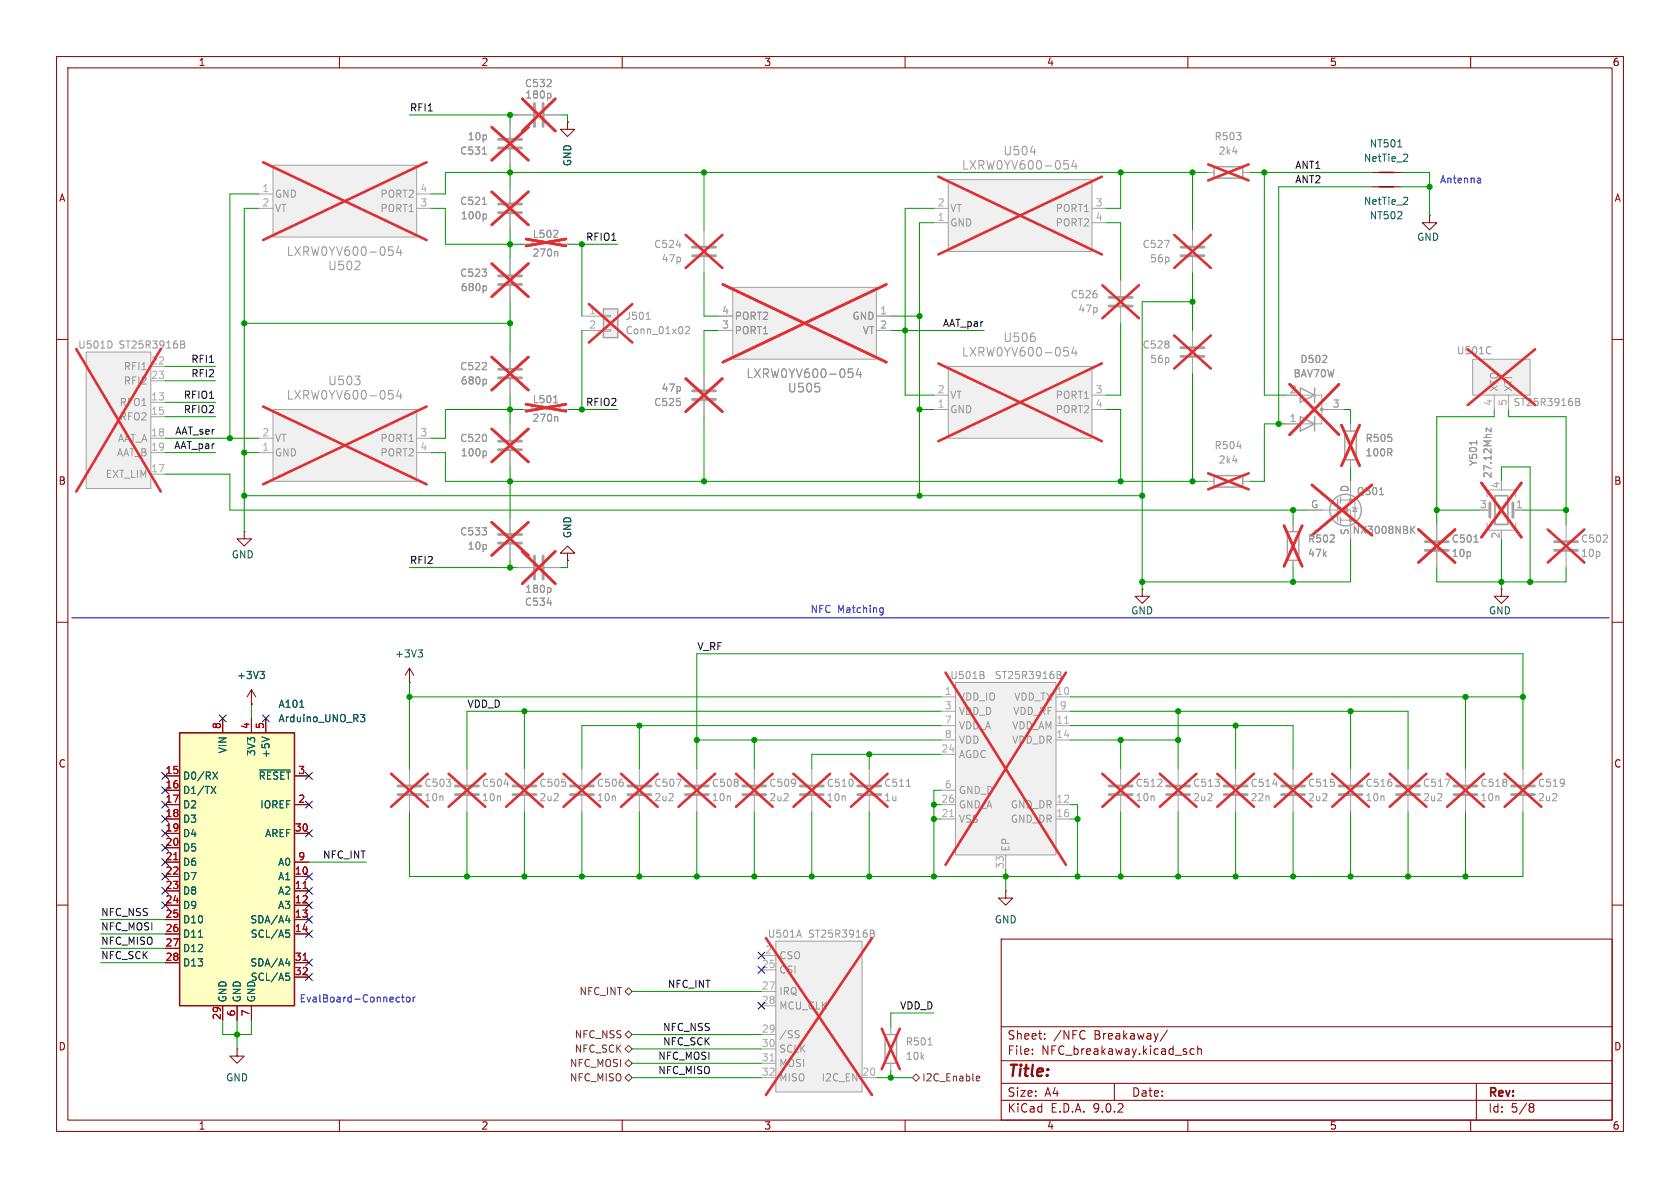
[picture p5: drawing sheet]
<svg xmlns="http://www.w3.org/2000/svg" width="297mm" height="210mm" viewBox="0 0 297 210" stroke-linecap="round" stroke-linejoin="round" font-family="sans-serif">
<g fill="none" stroke="#840000" stroke-width=".18">
<path d="M10 10h277v190h-277zM12 12h273v186h-273zM60 10v2M110 10v2M160 10v2M210 10v2M260 10v2M10 60h2M285 60h2M10 110h2M285 110h2M10 160h2"/>
<path d="M177 166h108v32h-108zM285 160h2M60 198v2M110 198v2M160 198v2M177 194.5h108M177 191.5h108M177 187.5h108M177 181.5h108M182.5 186.3v.1M182.5 185.5v.1M184.7 183.6v.1"/>
<path d="M184.7 182.8v.1M191.7 182.3h.1M191.8 183.6h-.1M197 191.5v3M206.4 182.1l-1.3 2M210 198v2M211.1 185.5l-.4-.1-.3 .3v.4l.1 .2h.6M211.7 185.5l.3-.1 .3 .1 .1 .9M211.7 184.9v1.5M260 198v2M261 191.5v6.5M270.6 195.1l.4 .1 .2 .2-.3 .3"/>
<path d="M270.6 195.7h.3M270.9 195.7l.2 .2 .1 .4-.2 .2-.4 .1"/>
</g>
<path d="M31.7 129.5h20.4v48.3h-20.4z" fill="#ffffc2"/>
<path d="M31.7 129.5h20.4v48.3h-20.4z" fill="none" stroke="#840000" stroke-width=".25"/>
<g fill="none" stroke="#840000" stroke-width=".18">
<path d="M29.2 137.2h2.5M29.2 139.7h2.5M39.4 127v2.5M44.4 127v2.5M47 127v2.5M52.1 137.2h2.5M29.2 142.2h2.5M29.2 144.8h2.5M29.2 147.3h2.5M29.2 149.9h2.5M29.2 152.4h2.5M29.2 154.9h2.5"/>
<path d="M29.2 157.5h2.5M52.1 142.2h2.5M52.1 147.3h2.5M52.1 152.4h2.5M52.1 154.9h2.5M52.1 157.5h2.5M29.2 160h2.5M29.2 162.6h2.5M29.2 165.1h2.5M29.2 167.6h2.5M29.2 170.2h2.5M39.4 177.8v2.5"/>
<path d="M41.9 177.8v2.5M44.4 177.8v2.5M52.1 160h2.5M52.1 162.6h2.5M52.1 165.1h2.5M52.1 170.2h2.5M52.1 172.7h2.5"/>
</g>
<g fill="none" stroke="#006464" stroke-width=".18">
<path d="M37.3 139l.9 1.3M37.6 136.5l.9 1.2M38.2 139l-.9 1.3M38.5 136.5l-.9 1.2M45.8 136.1h5.5M46.3 130.3l1.3 .4M53 125h.7M63.7 126.3h.8l-.4 .5 .3 .1 .1 .4-.3 .3h-.3M35.1 165.7h.7M50.5 162.7h.8M50.5 170.3h.8M50.6 164.4h.6"/>
<path d="M50.6 172h.6M50.7 164.9h.3l.2 .2v.5l-.5 .1M50.7 172.5h.3l.2 .3-.1 .4-.4 .1M51.1 162.3v.8M51.1 169.9v.9"/>
</g>
<path d="M30.7 152h.7M53.6 157.1h.7M53.6 169.8h.7" fill="none" stroke="#a90000" stroke-width=".18"/>
<path d="M48.3 72.4h25.4v12.7h-25.4z" fill="#f0f0f0"/>
<path d="M45.7 77.5h2.6M48.3 72.4h25.4v12.7h-25.4zM73.7 77.5h2.5M90.2 74.9v2.8M90.2 79.8v2.8M45.7 80h2.6M73.7 80h2.5M72.4 135.9v2.8M82.5 135.9v2.8M72.4 140.7v2.8M82.5 140.7v2.8" fill="none" stroke="#a1a1a1" stroke-width=".18"/>
<path d="M68.7 69h.8M68.9 69.6h.3l.3 .3-.1 .6h-.5M70.5 69l-.4 1h.9M70.8 69.5v1M85.8 79.7l.2 .3v.3l-.2 .3M89.1 138.6h.8" fill="none" stroke="#989898" stroke-width=".18"/>
<path d="M46.5 71.9l28.9 13.7M75.4 71.9l-28.9 13.7M86.9 75.8l6.5 5.9M93.4 75.8l-6.5 5.9M69.2 136.8l6.4 5.8M75.6 136.8l-6.4 5.8M79.3 136.8l6.5 5.8M85.8 136.8l-6.5 5.8" fill="none" stroke="#e12e31" stroke-width=".46"/>
<path d="M88.1 78h4.1M88.1 79.5h4.1M70.4 138.9h4M80.5 138.9h4.1M70.4 140.5h4M80.5 140.5h4.1" fill="none" stroke="#a1a1a1" stroke-width=".51"/>
<path d="M43.2 94v1.3h1.2l-1.2 1.2-1.3-1.2h1.3M43.2 94h.1M265.4 104.1v1.3h1.3l-1.3 1.3-1.2-1.3h1.2M265.4 104.1h.1M41.9 185.4v1.3h1.3l-1.3 1.3-1.3-1.3h1.3M41.9 185.4h.1" fill="none" stroke="#840000" stroke-width=".18"/>
<path d="M48.3 29.2h25.4v12.7h-25.4z" fill="#f0f0f0"/>
<g fill="none" stroke="#a1a1a1" stroke-width=".18">
<path d="M45.7 34.3h2.6M45.7 36.8h2.6M48.3 29.2h25.4v12.7h-25.4zM73.7 34.3h2.5M73.7 36.8h2.5M213.4 30.5h1.2M219.7 30.5h1.3M210.8 40.6v2.8M210.8 45.5v2.8M227.3 69.9h6.4v5h-6.4M233.7 72.4h3.8M228.6 92.7v1.3"/>
<path d="M228.6 99.1v1.2"/>
</g>
<path d="M62.7 47.7h.9M63.6 46.3v.5M68.7 43.6h.8M68.9 44.2h.3l.3 .3-.1 .6h-.5M70.5 43.6l-.4 1h.9M70.8 44.1v1M205.9 42.5h.8l-.5 1.3" fill="none" stroke="#989898" stroke-width=".18"/>
<path d="M46.5 28.7l28.9 13.7M75.4 28.7l-28.9 13.7M213.6 29.1l7.2 2.8M220.8 29.1l-7.2 2.8M207.6 41.5l6.5 5.9M214.1 41.5l-6.5 5.9M228 67.9l8.7 9M236.7 67.9l-8.7 9M227 92.9l3.2 7.2M230.2 92.9l-3.2 7.2" fill="none" stroke="#e12e31" stroke-width=".46"/>
<path d="M208.8 43.7h4.1M208.8 45.2h4.1" fill="none" stroke="#a1a1a1" stroke-width=".51"/>
<path d="M242.6 30.5h5M242.6 33h5M252.7 38.1v1.3h1.3l-1.3 1.2-1.2-1.2h1.2M252.7 38.1h.1M72.4 118.1l-.8 1.3M72.4 118.1l.8 1.3M72.4 118.1v2.6M44.4 124.5h.1M44.4 121.9l-.7 1.3M44.4 121.9l.8 1.3M44.4 121.9v2.6M72.4 120.7h.1" fill="none" stroke="#840000" stroke-width=".18"/>
<path d="M247.1 26h.7M248.6 27.2l.3 .3-.1 .3-.7 .7h.8M248.6 34.9l.3 .2-.1 .3-.7 .7h.8M46 118.7h.7l-.4 .5M46.5 119.2l.2 .2v.3l-.2 .3M73.9 114.9h.8l-.4 .5M74.4 115.4l.3 .2v.3l-.3 .2" fill="none" stroke="#006464" stroke-width=".18"/>
<path d="M214.6 29.5h5.1v2h-5.1zM229.9 73.7l2.5 1.2-2.5 1.3zM229.9 68.6l2.5 1.3-2.5 1.2zM232.4 68.6v2.5M232.4 73.7v2.5M227.6 94h2v5.1h-2z" fill="none" stroke="#a1a1a1" stroke-width=".25"/>
<path d="M243.8 30.5h2.6M243.8 33h2.6" fill="none" stroke="#840000" stroke-width=".25"/>
<circle cx="233.7" cy="72.4" r=".25" fill="#a1a1a1" stroke="#a1a1a1" stroke-width=".18"/>
<path d="M167.6 31.8h25.4v12.7h-25.4z" fill="#f0f0f0"/>
<g fill="none" stroke="#a1a1a1" stroke-width=".18">
<path d="M165.1 39.4h2.5M165.1 36.8h2.5M167.6 31.8h25.4v12.7h-25.4zM193 39.4h2.6M193 36.8h2.6M210.8 58.4v2.8M92.7 72.4h1.3a.64 .64 0 0 1 .6-.6 .64 .64 0 0 1 .6 .6 .64 .64 0 0 1 .7-.6 .64 .64 0 0 1 .6 .6 .64 .64 0 0 1 .7-.6 .64 .64 0 0 1 .6 .6 .64 .64 0 0 1 .6-.6 .64 .64 0 0 1 .7 .6h1.2M124.5 66v2.8M124.5 70.9v2.8M210.8 63.2v2.8M231.1 90.2h5.4M237 88.4h2.5v3.5h-2.5"/>
<path d="M237 90.2h1.8v5.1M238.8 85.1v3.3M239 89.7l.1 .1h.8l.1 .1M239.5 89.8l.4 .6h-.8zM218.4 135.9v2.8M228.6 135.9v2.8M218.4 140.7v2.8M228.6 140.7v2.8M157.5 181.6v1.3M157.5 188v1.2"/>
</g>
<path d="M182.2 26.9h.9M188.1 28.4h.7M188.3 29h.3l.3 .3-.1 .5-.5 .1M189.8 28.3l-.3 1.1h.9M190.2 28.9v1M97.9 71.2h.7M98.4 73.6l.2 .2v.7M243.9 87.4h.7M249.6 93.6l.5 .7M250.1 93l-.7 .8M225 138.6h.8M164.1 184.7h.7" fill="none" stroke="#989898" stroke-width=".18"/>
<g fill="none" stroke="#e12e31" stroke-width=".46">
<path d="M165.9 31.2l28.9 13.8M194.8 31.2l-28.9 13.8M207.6 59.3l6.5 5.9M214.1 59.3l-6.5 5.9M93 71.5l7.1 1.2M100.1 71.5l-7.1 1.2M121.2 66.9l6.5 5.9M127.7 66.9l-6.5 5.9M231.9 85.7l10.6 8.9M242.5 85.7l-10.6 8.9M215.2 136.8l6.5 5.8M221.7 136.8l-6.5 5.8"/>
<path d="M225.4 136.8l6.4 5.8M231.8 136.8l-6.4 5.8M155.9 181.8l3.2 7.2M159.1 181.8l-3.2 7.2"/>
</g>
<g fill="none" stroke="#a1a1a1" stroke-width=".25">
<path d="M236.5 88.3v3.8M237 87.9v1M237 89.7v1M237 91.4v1.1M156.5 182.9h2v5.1h-2z"/>
<circle cx="237.9" cy="90.2" r="2.79"/>
</g>
<g fill="#a1a1a1" stroke="#a1a1a1" stroke-width=".18">
<path d="M237.2 90.2l1.1-.4v.8z"/>
<circle cx="238.8" cy="88.4" r=".25"/>
<circle cx="238.8" cy="91.9" r=".25"/>
</g>
<path d="M122.4 70.6h4.1M122.4 69.1h4.1M208.8 61.5h4.1M208.8 63h4.1M216.4 138.9h4.1M226.6 138.9h4M216.4 140.5h4.1M226.6 140.5h4" fill="none" stroke="#a1a1a1" stroke-width=".51"/>
<path d="M177.8 157.5v1.3h1.3l-1.3 1.2-1.3-1.2h1.3M177.8 157.5h.1" fill="none" stroke="#840000" stroke-width=".18"/>
<path d="M137.2 166.4h15.2v26.6h-15.2z" fill="#f0f0f0"/>
<path d="M134.6 168.9h2.6M134.6 171.5h2.6M134.6 175.3h2.6M134.6 177.8h2.6M137.2 166.4h15.2v26.6h-15.2zM134.6 182.9h2.6M134.6 185.4h2.6M134.6 188h2.6M134.6 190.5h2.6M152.4 190.5h2.5" fill="none" stroke="#a1a1a1" stroke-width=".18"/>
<path d="M141.3 164.4l.4 1.3M153.9 164.4l.6 .1v.3l-.2 .2M153.9 165h.4M154.3 165l.3 .3-.1 .3-.6 .1M140.8 182.2l.5 .1M141 182.9l.3 .2-.3 .4" fill="none" stroke="#989898" stroke-width=".18"/>
<path d="M136.1 187.5h.8" fill="none" stroke="#aaa" stroke-width=".18"/>
<path d="M135.4 165.8l18.8 27.8M154.2 165.8l-18.8 27.8" fill="none" stroke="#e12e31" stroke-width=".46"/>
<path d="M106.7 54.6h2.5v5.1h-2.5z" fill="#f0f0f0"/>
<path d="M106.7 54.6h2.5v5.1h-2.5z" fill="none" stroke="#a1a1a1" stroke-width=".25"/>
<g fill="none" stroke="#a1a1a1" stroke-width=".18">
<path d="M90.2 45.7v2.8M90.2 50.5v2.8M92.7 43.2h1.3a.64 .64 0 0 1 .6-.7 .64 .64 0 0 1 .6 .7 .64 .64 0 0 1 .7-.7 .64 .64 0 0 1 .6 .7 .64 .64 0 0 1 .7-.7 .64 .64 0 0 1 .6 .7 .64 .64 0 0 1 .6-.7 .64 .64 0 0 1 .7 .7h1.2M102.9 55.9h3.8M102.9 58.4h3.8M106.7 55.8h1.2v.2h-1.2zM106.7 58.3h1.2v.2h-1.2zM124.5 40.6v2.8M124.5 45.5v2.8M90.2 62.2v2.8M90.2 67.1v2.8M90.2 91.4v2.8"/>
<path d="M90.2 96.3v2.8M123.2 135.9v2.8M123.2 140.7v2.8"/>
</g>
<path d="M85.8 50.5l.2 .3v.3l-.2 .3M97.8 42h.8M98.4 44.4l.2 .2v.7M98.5 40.8v.5M114.2 56.5h.8M119.6 43.3h.8M121.2 57.9l.5-.2 .2 .4-.8 .9h.8M85.8 67l.2 .3v.3l-.2 .3" fill="none" stroke="#989898" stroke-width=".18"/>
<g fill="none" stroke="#e12e31" stroke-width=".46">
<path d="M86.9 46.6l6.5 5.9M93 42.3l7.1 1.2M93.4 46.6l-6.5 5.9M100.1 42.3l-7.1 1.2M104.1 53.8l7.7 6.7M111.8 53.8l-7.7 6.7M121.2 41.5l6.5 5.9M127.7 41.5l-6.5 5.9M86.9 63.1l6.5 5.9M93.4 63.1l-6.5 5.9M86.9 92.3l6.5 5.9M93.4 92.3l-6.5 5.9"/>
<path d="M120 136.8l6.4 5.8M126.4 136.8l-6.4 5.8"/>
</g>
<path d="M88.1 48.8h4.1M88.1 50.3h4.1M122.4 43.7h4.1M122.4 45.2h4.1M88.1 65.3h4.1M88.1 66.8h4.1M88.1 94.5h4.1M88.1 96h4.1M121.2 138.9h4M121.2 140.5h4" fill="none" stroke="#a1a1a1" stroke-width=".51"/>
<path d="M129.5 50.8h25.4v12.7h-25.4z" fill="#f0f0f0"/>
<g fill="none" stroke="#a1a1a1" stroke-width=".18">
<path d="M127 55.9h2.5M127 58.4h2.5M129.5 50.8h25.4v12.7h-25.4zM154.9 55.9h2.6M154.9 58.4h2.6M198.1 49.5v2.8M198.1 54.4v2.8M238.8 135.9v2.8M248.9 135.9v2.8M259.1 135.9v2.8M269.2 135.9v2.8M238.8 140.7v2.8"/>
<path d="M248.9 140.7v2.8M259.1 140.7v2.8M269.2 140.7v2.8"/>
</g>
<path d="M144.9 68.5v.6M150 65.2h.7M150.2 65.8h.3l.3 .3-.1 .6h-.5M151.7 65.1l-.3 1.1h.9M152.1 65.7v1M255.4 137.7h.9l-.6 1.3" fill="none" stroke="#989898" stroke-width=".18"/>
<path d="M127.8 50.3l28.9 13.7M156.7 50.3l-28.9 13.7M194.9 50.4l6.5 5.9M201.4 50.4l-6.5 5.9M235.5 136.8l6.5 5.8M242 136.8l-6.5 5.8M245.7 136.8l6.5 5.8M252.2 136.8l-6.5 5.8M255.8 136.8l6.5 5.8M262.3 136.8l-6.5 5.8M266 136.8l6.5 5.8M272.5 136.8l-6.5 5.8" fill="none" stroke="#e12e31" stroke-width=".46"/>
<path d="M196.1 52.6h4.1M196.1 54.1h4.1M236.7 138.9h4.1M246.9 138.9h4.1M257 138.9h4.1M267.2 138.9h4.1M236.7 140.5h4.1M246.9 140.5h4.1M257 140.5h4.1M267.2 140.5h4.1" fill="none" stroke="#a1a1a1" stroke-width=".51"/>
<path d="M167.6 64.8h25.4v12.7h-25.4z" fill="#f0f0f0"/>
<g fill="none" stroke="#a1a1a1" stroke-width=".18">
<path d="M90.2 33v2.8M90.2 37.8v2.8M91.4 20.3h2.8M96.3 20.3h2.8M165.1 72.4h2.5M165.1 69.9h2.5M167.6 64.8h25.4v12.7h-25.4zM193 72.4h2.6M193 69.9h2.6M213.4 85.1h1.2M219.7 85.1h1.3M262.9 92.5v1.2h5.1v-1.2"/>
<path d="M262.9 87.9v-1.3h5.1v1.3M262.9 90.2h.5M265.4 93.7v.3M268 90.2h1.2M91.4 100.3h2.8M96.3 100.3h2.8M92.7 135.9v2.8M102.9 135.9v2.8M113 135.9v2.8M133.3 135.9v2.8M143.5 135.9v2.8M153.7 135.9v2.8"/>
<path d="M198.1 135.9v2.8M92.7 140.7v2.8M102.9 140.7v2.8M113 140.7v2.8M133.3 140.7v2.8M143.5 140.7v2.8M153.7 140.7v2.8M198.1 140.7v2.8"/>
</g>
<g fill="none" stroke="#989898" stroke-width=".18">
<path d="M97.2 16.5l.2 .2v.4l-.2 .2M85.3 36.1h.7M85.8 37.8l.2 .3v.3l-.2 .3M183 59.6v.6M188.1 61.4h.7M188.3 62h.3l.3 .3-.1 .6h-.5M189.8 61.3l-.3 1.1h.9M190.2 61.9v1M218.7 78.9h.7M261.1 77.9v.7M263.6 75.7v.6l-.9-.6v.6M96.7 106.6h.8"/>
<path d="M97.2 103.9l.2 .2v.4l-.2 .2M119.6 137.7h.8l-.5 1.3M160.3 139h.7"/>
</g>
<g fill="none" stroke="#e12e31" stroke-width=".46">
<path d="M92.3 17.5l5.9 5.7M98.2 17.5l-5.9 5.7M86.9 33.9l6.5 5.9M93.4 33.9l-6.5 5.9M165.9 64.2l28.9 13.8M194.8 64.2l-28.9 13.8M92.3 97.5l5.9 5.7M98.2 97.5l-5.9 5.7M213.6 83.7l7.2 2.8M220.8 83.7l-7.2 2.8M261.9 85.4l7.1 9.6M269 85.4l-7.1 9.6"/>
<path d="M89.5 136.8l6.4 5.8M95.9 136.8l-6.4 5.8M99.6 136.8l6.5 5.8M106.1 136.8l-6.5 5.8M109.8 136.8l6.5 5.8M116.3 136.8l-6.5 5.8M130.1 136.8l6.5 5.8M136.6 136.8l-6.5 5.8M140.3 136.8l6.4 5.8M146.7 136.8l-6.4 5.8M150.4 136.8l6.5 5.8M156.9 136.8l-6.5 5.8"/>
<path d="M194.9 136.8l6.5 5.8M201.4 136.8l-6.5 5.8"/>
</g>
<path d="M214.6 84.1h5.1v2h-5.1z" fill="none" stroke="#a1a1a1" stroke-width=".25"/>
<g fill="none" stroke="#a1a1a1" stroke-width=".51">
<path d="M94.5 18.3v4.1M96 18.3v4.1M88.1 36.1h4.1M88.1 37.6h4.1M94.5 98.3v4.1M96 98.3v4.1M263.4 88.9v2.5M267.5 88.9v2.5M90.7 138.9h4M100.8 138.9h4.1M111 138.9h4.1M131.3 138.9h4.1"/>
<path d="M141.5 138.9h4M151.6 138.9h4.1M196.1 138.9h4.1M90.7 140.5h4M100.8 140.5h4.1M111 140.5h4.1M131.3 140.5h4.1M141.5 140.5h4M151.6 140.5h4.1M196.1 140.5h4.1"/>
</g>
<path d="M264.3 87.6h2.3v5.1h-2.3z" fill="none" stroke="#a1a1a1" stroke-width=".3"/>
<path d="M100.3 97.8h-1.2l1.2-1.3 1.3 1.3h-1.3v1.3M100.3 99.1h.1" fill="none" stroke="#840000" stroke-width=".18"/>
<path d="M260.3 63.5h10.2v6.4h-10.2z" fill="#f0f0f0"/>
<path d="M90.2 21.6v2.8M90.2 26.4v2.8M260.3 63.5h10.2v6.4h-10.2zM264.2 69.9v2.5M266.7 69.9v2.5M276.9 92.7v2.8M276.9 97.5v2.8" fill="none" stroke="#a1a1a1" stroke-width=".18"/>
<path d="M85.3 27.2h.7M263.5 61.3l.1 .1M263.6 62.4l-.1 .1M278.6 70.4l.6 .2v.2l-.2 .2M278.6 71h.4M279 71l.3 .3-.1 .3-.6 .1" fill="none" stroke="#989898" stroke-width=".18"/>
<path d="M86.9 22.5l6.5 5.8M93.4 22.5l-6.5 5.8M259.5 61.7l11.9 9.9M271.4 61.7l-11.9 9.9M273.6 93.6l6.5 5.8M280.1 93.6l-6.5 5.8" fill="none" stroke="#e12e31" stroke-width=".46"/>
<path d="M88.1 26.2h4.1M88.1 24.6h4.1M274.8 95.8h4.1M274.8 97.3h4.1" fill="none" stroke="#a1a1a1" stroke-width=".51"/>
<path d="M168.9 120.7h17.8v30.4h-17.8z" fill="#f0f0f0"/>
<g fill="none" stroke="#a1a1a1" stroke-width=".18">
<path d="M254 92.7v2.8M254 97.5v2.8M166.4 123.2h2.5M166.4 125.7h2.5M166.4 128.3h2.5M166.4 130.8h2.5M166.4 133.4h2.5M166.4 139.7h2.5M168.9 120.7h17.8v30.4h-17.8zM186.7 123.2h2.5M186.7 125.7h2.5M186.7 128.3h2.5"/>
<path d="M186.7 130.8h2.5M166.4 142.2h2.5M166.4 144.8h2.5M177.8 151.1v2.6M186.7 142.2h2.5M186.7 144.8h2.5"/>
</g>
<path d="M188.2 127.9h.7M167.9 144.4h.7" fill="none" stroke="#aaa" stroke-width=".18"/>
<path d="M260.6 95.8h.7M173.7 119.3l.3 .2-.1 .3-.1 .2M173.8 118.8l.1 .1-.1 .3M186.9 118.7l.6 .1 .1 .3-.3 .2M186.9 119.3h.4M187.3 119.3l.3 .2v.3l-.7 .2" fill="none" stroke="#989898" stroke-width=".18"/>
<path d="M250.8 93.6l6.4 5.8M257.2 93.6l-6.4 5.8M167.2 118.9l21.2 34M188.4 118.9l-21.2 34" fill="none" stroke="#e12e31" stroke-width=".46"/>
<path d="M252 95.8h4M252 97.3h4" fill="none" stroke="#a1a1a1" stroke-width=".51"/>
<path d="M15.2 62.2h11.5v24.2h-11.5z" fill="#f0f0f0"/>
<g fill="none" stroke="#a1a1a1" stroke-width=".18">
<path d="M90.2 21.6v2.8M90.2 26.4v2.8M90.2 33v2.8M90.2 37.8v2.8M91.4 20.3h2.8M96.3 20.3h2.8M90.2 45.7v2.8M90.2 50.5v2.8M92.7 43.2h1.3M99.1 43.2h1.2M127 55.9h2.5M127 58.4h2.5"/>
<path d="M154.9 55.9h2.6M154.9 58.4h2.6M15.2 62.2h11.5v24.2h-11.5zM26.7 64.8h2.5M26.7 67.3h2.5M26.7 71.1h2.5M26.7 73.7h2.5M26.7 77.5h2.5M90.2 62.2v2.8M90.2 67.1v2.8M90.2 74.9v2.8M90.2 79.8v2.8"/>
<path d="M92.7 72.4h1.3M99.1 72.4h1.2M124.5 66v2.8M124.5 70.9v2.8M227.3 74.9h2.6M227.3 69.9h2.6M234.9 72.4h2.6M238.8 74.9v1.3M26.7 80h2.5M26.7 83.8h2.5M90.2 91.4v2.8M90.2 96.3v2.8"/>
<path d="M228.6 92.7v1.3M228.6 99.1v1.2M231.1 90.2h2.6M238.8 81.3v1.3M238.8 85.1v2.5M238.8 92.7v2.6M254 92.7v2.8M254 97.5v2.8M268 90.2h1.2M91.4 100.3h2.8M96.3 100.3h2.8M208.3 135.9v2.8"/>
<path d="M208.3 140.7v2.8"/>
</g>
<g fill="none" stroke="#989898" stroke-width=".18">
<path d="M97.2 16.5l.2 .2v.4l-.2 .2M85.3 27.2h.7M85.3 36.1h.7M85.8 37.8l.2 .3v.3l-.2 .3M85.8 50.5l.2 .3v.3l-.2 .3M97.8 42h.8M98.4 44.4l.2 .2v.7M98.5 40.8v.5M19.8 60.6v.6M31.9 60.3l.7 .1v.2l-.2 .3M31.9 60.9h.5M32.4 60.9l.3 .2-.1 .3-.7 .1"/>
<path d="M85.8 67l.2 .3v.3l-.2 .3M85.8 79.7l.2 .3v.3l-.2 .3M97.9 71.2h.7M98.4 73.6l.2 .2v.7M144.9 68.5v.6M150 65.2h.7M150.2 65.8h.3l.3 .3-.1 .6h-.5M151.7 65.1l-.3 1.1h.9M152.1 65.7v1M261.1 77.9v.7M263.6 75.7v.6l-.9-.6v.6M243.9 87.4h.7"/>
<path d="M249.6 93.6l.5 .7M250.1 93l-.7 .8M260.6 95.8h.7M96.7 106.6h.8M97.2 103.9l.2 .2v.4l-.2 .2"/>
</g>
<g fill="none" stroke="#e12e31" stroke-width=".46">
<path d="M92.3 17.5l5.9 5.7M98.2 17.5l-5.9 5.7M86.9 22.5l6.5 5.8M86.9 33.9l6.5 5.9M93.4 22.5l-6.5 5.8M93.4 33.9l-6.5 5.9M86.9 46.6l6.5 5.9M93 42.3l7.1 1.2M93.4 46.6l-6.5 5.9M100.1 42.3l-7.1 1.2M127.8 50.3l28.9 13.7M156.7 50.3l-28.9 13.7"/>
<path d="M13.5 61.7l14.9 25.2M28.4 61.7l-14.9 25.2M86.9 75.8l6.5 5.9M86.9 63.1l6.5 5.9M93 71.5l7.1 1.2M93.4 75.8l-6.5 5.9M93.4 63.1l-6.5 5.9M100.1 71.5l-7.1 1.2M121.2 66.9l6.5 5.9M127.7 66.9l-6.5 5.9M228 67.9l8.7 9M236.7 67.9l-8.7 9"/>
<path d="M237.2 75.2l3.2 7.1M240.4 75.2l-3.2 7.1M86.9 92.3l6.5 5.9M92.3 97.5l5.9 5.7M93.4 92.3l-6.5 5.9M98.2 97.5l-5.9 5.7M227 92.9l3.2 7.2M230.2 92.9l-3.2 7.2M231.9 85.7l10.6 8.9M242.5 85.7l-10.6 8.9M250.8 93.6l6.4 5.8M257.2 93.6l-6.4 5.8"/>
<path d="M261.9 85.4l7.1 9.6M269 85.4l-7.1 9.6M205 136.8l6.5 5.8M211.5 136.8l-6.5 5.8"/>
</g>
<path d="M206.2 138.9h4.1M206.2 140.5h4.1" fill="none" stroke="#a1a1a1" stroke-width=".51"/>
<g fill="none" stroke="#840000" stroke-width=".18">
<path d="M100.3 21.6v1.3h1.3l-1.3 1.2-1.2-1.2h1.2M100.3 21.6h.1M100.3 99.1h.1M201.9 104.1v1.3h1.3l-1.3 1.3-1.2-1.3h1.2M201.9 104.1h.1M29.2 137.2h2.5M29.2 139.7h2.5M39.4 127v2.5M44.4 124.5h.1M44.4 127v2.5M47 127v2.5M52.1 137.2h2.5"/>
<path d="M29.2 142.2h2.5M29.2 144.8h2.5M29.2 147.3h2.5M29.2 149.9h2.5M29.2 152.4h2.5M29.2 154.9h2.5M29.2 157.5h2.5M52.1 142.2h2.5M52.1 147.3h2.5M52.1 152.4h2.5M52.1 154.9h2.5M52.1 157.5h2.5"/>
<path d="M29.2 160h2.5M29.2 162.6h2.5M29.2 165.1h2.5M29.2 167.6h2.5M29.2 170.2h2.5M39.4 177.8v2.5M41.9 177.8v2.5M44.4 177.8v2.5M52.1 160h2.5M52.1 162.6h2.5M52.1 165.1h2.5M52.1 170.2h2.5"/>
<path d="M52.1 172.7h2.5"/>
</g>
<path d="M237.7 76.2h2.1v5.1h-2.1z" fill="none" stroke="#a1a1a1" stroke-width=".25"/>
<path d="M110.5 175.3l.6-.7 .7 .7-.7 .6zM110.5 188l.6-.7 .7 .7-.7 .6zM110.5 182.9l.6-.7 .7 .7-.7 .6zM110.5 185.4l.6-.6 .7 .6-.7 .7zM110.5 190.5l.6-.6 .7 .6-.7 .6zM161.3 190.5l.6-.6 .7 .6-.7 .6zM172.7 191h.4M172.7 190.3l.3-.1 .2 .3-.6 .2" fill="none" stroke="#725600" stroke-width=".18"/>
<g fill="none" stroke="#0000c2" stroke-width=".18">
<path d="M261.6 31.5l.2 .2v.6M261.8 32.3h-.5M261.8 31.8h-.5M12.7 109.2h271.8M155.6 108.2h.5M155.6 107.5h.5M156.1 107.4v1.1l-.1 .1-.3 .1M70.3 176.3h.3M70.6 177.1h-.3M71 176.3h.5M71.2 175.8v1.1l.3 .2M71.9 176.4l.2-.1 .3 .1 .1 .5-.1 .2h-.3l-.2-.1z"/>
<path d="M73 176.3v.8M73.4 176.3l-.4 .2"/>
</g>
<g fill="none" stroke="#009600" stroke-width=".18">
<path d="M45.7 36.8h-2.5v57.2M45.7 34.3h-5.1v43.2M72.4 20.3h19M76.2 36.8h2.5v6.4h14M90.2 20.3v1.3M90.2 29.2v3.8M99.1 20.3h1.2v1.3M124.5 30.5v10.1M165.1 36.8h-5.1v33.1h5.1M165.1 39.4h-2.5v48.2M195.6 39.4h2.5v10.1M198.1 30.5v6.3h-2.5"/>
<path d="M210.8 30.5v10.1M213.4 30.5h-134.7v3.8h-2.5M221 30.5h21.6M223.5 30.5v39.4h3.8M242.6 33h-16.5v41.9M247.6 33h5.1M247.6 30.5h5.1v7.6M43.2 57.2h47M90.2 40.6v5.1M90.2 53.3v8.9M100.3 43.2h8.9M102.9 43.2v12.7"/>
<path d="M102.9 58.4v14M124.5 48.3v7.6h2.5M127 58.4h-2.5v7.6M157.5 58.4h16.5M157.5 55.9h5.1M198.1 57.2v12.7h-2.5M210.8 53.3h-8.9v50.8M210.8 48.3v10.1M29.2 77.5h16.5M29.2 64.8h8.9M29.2 67.3h8.9M29.2 71.1h8.9"/>
<path d="M29.2 73.7h8.9M90.2 69.9v5M92.7 72.4h-14v5.1h-2.5M100.3 72.4h8.9M124.5 73.7v11.4M162.6 72.4h2.5M195.6 72.4h2.5v12.7M210.8 66v19.1M227.3 74.9h-3.8v10.2h-2.5M237.5 72.4h1.3v2.5M264.2 72.4v1.3h-10.2v19M266.7 72.4v1.3h10.2v19"/>
<path d="M29.2 83.8h11.4v6.4h190.5M29.2 80h8.9M43.2 87.6h158.7M43.2 80h2.5M76.2 80h2.5v5.1h134.7M90.2 82.6v8.8M90.2 99.1v1.2M100.3 99.1v1.2h-1.2M228.6 90.2v2.5M238.8 95.3v7.6h-36.9M238.8 82.6v2.5M254 90.2h7.6"/>
<path d="M265.4 85.1v-2.5h5.1v20.3M265.4 95.3v8.8M269.2 90.2h7.7M72.4 100.3h19M228.6 100.3v2.6M254 100.3v2.6h22.9v-2.6M44.4 124.5v2.5M72.4 123.2h94M72.4 120.7v15.2M92.7 125.7v10.2M113 128.3v7.6M123.2 135.9v-20.3h146v20.3"/>
<path d="M123.2 130.8h43.2M133.3 130.8v5.1M153.7 133.4v2.5M166.4 125.7h-83.9v10.2M166.4 128.3h-63.5v7.6M166.4 139.7h-1.3v15.2M166.4 133.4h-22.9v2.5M189.2 128.3h39.4v7.6M189.2 125.7h59.7v10.2M189.2 123.2h80M189.2 130.8h19.1M198.1 130.8v5.1"/>
<path d="M208.3 125.7v10.2M218.4 128.3v7.6M238.8 125.7v10.2M259.1 123.2v12.7M54.6 152.4h10.2M72.4 143.5v11.4h196.8v-11.4M82.5 143.5v11.4M92.7 143.5v11.4M102.9 143.5v11.4M113 143.5v11.4M123.2 143.5v11.4M133.3 143.5v11.4"/>
<path d="M143.5 143.5v11.4M153.7 143.5v11.4M165.1 142.2h1.3M165.1 144.8h1.3M177.8 153.7v3.8M189.2 142.2h1.3v12.7M189.2 144.8h1.3M198.1 143.5v11.4M208.3 143.5v11.4M218.4 143.5v11.4M228.6 143.5v11.4M238.8 143.5v11.4"/>
<path d="M248.9 143.5v11.4M259.1 143.5v11.4M17.8 162.6h11.4M17.8 170.2h11.4M17.8 167.6h11.4M17.8 165.1h11.4M111.8 175.3h22.8M165.1 179.1h-7.6v2.5M39.4 180.3v2.6h5v-2.6M41.9 180.3v5.1M111.8 182.9h22.8M111.8 188h22.8"/>
<path d="M111.8 185.4h22.8M111.8 190.5h22.8M154.9 190.5h6.4M157.5 189.2v1.3"/>
</g>
<g fill="none" stroke="#000084" stroke-width=".18">
<path d="M28.6 136.6l1.2 1.2M28.6 139.1l1.2 1.2M29.8 136.6l-1.2 1.2M29.8 139.1l-1.2 1.2M38.8 126.4l1.2 1.2M40 126.4l-1.2 1.2M46.4 126.4l1.2 1.2M47.6 126.4l-1.2 1.2M54 136.6l1.2 1.2M55.2 136.6l-1.2 1.2M28.6 151.8l1.2 1.2M28.6 146.7l1.2 1.2"/>
<path d="M28.6 144.2l1.2 1.2M28.6 154.3l1.2 1.2M28.6 149.3l1.2 1.2M28.6 141.6l1.2 1.2M28.6 159.4l1.2 1.2M28.6 156.9l1.2 1.2M29.8 151.8l-1.2 1.2M29.8 146.7l-1.2 1.2M29.8 144.2l-1.2 1.2M29.8 154.3l-1.2 1.2M29.8 149.3l-1.2 1.2M29.8 141.6l-1.2 1.2"/>
<path d="M29.8 159.4l-1.2 1.2M29.8 156.9l-1.2 1.2M54 156.9l1.2 1.2M54 141.6l1.2 1.2M54 146.7l1.2 1.2M54 154.3l1.2 1.2M54 159.4l1.2 1.2M55.2 156.9l-1.2 1.2M55.2 141.6l-1.2 1.2M55.2 146.7l-1.2 1.2M55.2 154.3l-1.2 1.2M55.2 159.4l-1.2 1.2"/>
<path d="M54 172.1l1.2 1.2M54 164.5l1.2 1.2M54 162l1.2 1.2M54 169.6l1.2 1.2M55.2 172.1l-1.2 1.2M55.2 164.5l-1.2 1.2M55.2 162l-1.2 1.2M55.2 169.6l-1.2 1.2M134 168.3l1.2 1.2M134 170.8l1.2 1.3M134 177.2l1.2 1.2M135.2 168.3l-1.2 1.2"/>
<path d="M135.2 170.8l-1.2 1.3M135.2 177.2l-1.2 1.2"/>
</g>
<g fill="none" stroke="#006464" stroke-width=".18">
<path d="M46 118.7h.7l-.4 .5M46.5 119.2l.2 .2v.3l-.2 .3M37.3 139l.9 1.3M37.6 136.5l.9 1.2M38.2 139l-.9 1.3M38.5 136.5l-.9 1.2M45.8 136.1h5.5M46.3 130.3l1.3 .4M53 125h.7M63.7 126.3h.8l-.4 .5 .3 .1 .1 .4-.3 .3h-.3M35.1 165.7h.7M50.5 162.7h.8"/>
<path d="M50.5 170.3h.8M50.6 164.4h.6M50.6 172h.6M50.7 164.9h.3l.2 .2v.5l-.5 .1M50.7 172.5h.3l.2 .3-.1 .4-.4 .1M51.1 162.3v.8M51.1 169.9v.9"/>
</g>
<path d="M30.7 152h.7M53.6 157.1h.7M53.6 169.8h.7" fill="none" stroke="#a90000" stroke-width=".18"/>
<g fill="#009600" stroke="#009600" stroke-width=".18">
<circle cx="90.2" cy="30.5" r=".46"/>
<circle cx="90.2" cy="43.2" r=".46"/>
<circle cx="90.2" cy="20.3" r=".46"/>
<circle cx="113" cy="154.9" r=".46"/>
<circle cx="102.9" cy="154.9" r=".46"/>
<circle cx="92.7" cy="125.7" r=".46"/>
<circle cx="113" cy="128.3" r=".46"/>
<circle cx="133.3" cy="130.8" r=".46"/>
<circle cx="123.2" cy="130.8" r=".46"/>
<circle cx="165.1" cy="142.2" r=".46"/>
<circle cx="143.5" cy="154.9" r=".46"/>
<circle cx="153.7" cy="133.4" r=".46"/>
<circle cx="72.4" cy="123.2" r=".46"/>
<circle cx="82.5" cy="154.9" r=".46"/>
<circle cx="43.2" cy="80" r=".46"/>
<circle cx="43.2" cy="87.6" r=".46"/>
<circle cx="90.2" cy="85.1" r=".46"/>
<circle cx="40.6" cy="77.5" r=".46"/>
<circle cx="90.2" cy="100.3" r=".46"/>
<circle cx="123.2" cy="154.9" r=".46"/>
<circle cx="133.3" cy="154.9" r=".46"/>
<circle cx="165.1" cy="154.9" r=".46"/>
<circle cx="153.7" cy="154.9" r=".46"/>
<circle cx="157.5" cy="190.5" r=".46"/>
<circle cx="41.9" cy="182.9" r=".46"/>
<circle cx="102.9" cy="43.2" r=".46"/>
<circle cx="43.2" cy="57.2" r=".46"/>
<circle cx="226.1" cy="74.9" r=".46"/>
<circle cx="254" cy="90.2" r=".46"/>
<circle cx="228.6" cy="90.2" r=".46"/>
<circle cx="276.9" cy="90.2" r=".46"/>
<circle cx="238.8" cy="125.7" r=".46"/>
<circle cx="269.2" cy="123.2" r=".46"/>
<circle cx="259.1" cy="123.2" r=".46"/>
<circle cx="238.8" cy="154.9" r=".46"/>
<circle cx="228.6" cy="154.9" r=".46"/>
<circle cx="259.1" cy="154.9" r=".46"/>
<circle cx="248.9" cy="154.9" r=".46"/>
<circle cx="265.4" cy="102.9" r=".46"/>
<circle cx="270.5" cy="102.9" r=".46"/>
<circle cx="218.4" cy="154.9" r=".46"/>
<circle cx="102.9" cy="72.4" r=".46"/>
<circle cx="124.5" cy="85.1" r=".46"/>
<circle cx="162.6" cy="72.4" r=".46"/>
<circle cx="162.6" cy="87.6" r=".46"/>
<circle cx="160" cy="58.4" r=".46"/>
<circle cx="124.5" cy="30.5" r=".46"/>
<circle cx="90.2" cy="72.4" r=".46"/>
<circle cx="90.2" cy="57.2" r=".46"/>
<circle cx="162.6" cy="55.9" r=".46"/>
<circle cx="252.7" cy="33" r=".46"/>
<circle cx="210.8" cy="85.1" r=".46"/>
<circle cx="198.1" cy="85.1" r=".46"/>
<circle cx="201.9" cy="87.6" r=".46"/>
<circle cx="210.8" cy="30.5" r=".46"/>
<circle cx="210.8" cy="53.3" r=".46"/>
<circle cx="198.1" cy="30.5" r=".46"/>
<circle cx="223.5" cy="30.5" r=".46"/>
<circle cx="208.3" cy="154.9" r=".46"/>
<circle cx="198.1" cy="154.9" r=".46"/>
<circle cx="190.5" cy="154.9" r=".46"/>
<circle cx="228.6" cy="102.9" r=".46"/>
<circle cx="165.1" cy="144.8" r=".46"/>
<circle cx="177.8" cy="154.9" r=".46"/>
<circle cx="208.3" cy="130.8" r=".46"/>
<circle cx="201.9" cy="102.9" r=".46"/>
<circle cx="208.3" cy="125.7" r=".46"/>
<circle cx="218.4" cy="128.3" r=".46"/>
<circle cx="198.1" cy="130.8" r=".46"/>
<circle cx="190.5" cy="144.8" r=".46"/>
<circle cx="92.7" cy="154.9" r=".46"/>
</g>
<text font-size="2.8" fill="#840000" x="178" y="190.9">Title:</text>
<g font-size="2.1" fill="#989898">
<text x="177.3" y="27.7">U504</text>
<text x="170" y="30.2">LXRW0YV600-054</text>
<text x="50.6" y="45.4">LXRW0YV600-054</text>
<text x="57.9" y="48">U502</text>
<text x="170" y="63.2">LXRW0YV600-054</text>
<text x="177.3" y="60.7">U506</text>
<text x="50.6" y="70.8">LXRW0YV600-054</text>
<text x="57.9" y="68.3">U503</text>
<text x="131.9" y="67">LXRW0YV600-054</text>
<text x="139.2" y="69.6">U505</text>
</g>
<g font-size="2.1" fill="#840000">
<text x="178" y="184">Sheet:</text>
<text x="186.2" y="184">/NFC</text>
<text x="193.5" y="184">Breakaway/</text>
<text x="178" y="186.7">File:</text>
<text x="184.1" y="186.7">NFC_breakaway.kicad_sch</text>
<text x="178" y="196.9">KiCad</text>
<text x="178" y="194.1">Size:</text>
<text x="184.7" y="194.1">A4</text>
<text x="185.7" y="196.9">E.D.A.</text>
<text x="193.3" y="196.9">9.0.2</text>
<text x="200" y="194.1">Date:</text>
<text x="263" y="194.3">Rev:</text>
<text x="263" y="196.9">Id:</text>
<text x="267.1" y="196.9">5/8</text>
</g>
<g font-size="1.8" fill="#840000">
<text x="35" y="11.9">1</text>
<text x="85" y="11.9">2</text>
<text x="135" y="11.9">3</text>
<text x="185" y="11.9">4</text>
<text x="235" y="11.9">5</text>
<text x="285" y="11.9">6</text>
<text x="10.3" y="35.9">A</text>
<text x="285.3" y="35.9">A</text>
<text x="10.3" y="85.9">B</text>
<text x="285.3" y="85.9">B</text>
<text x="10.3" y="135.9">C</text>
<text x="285.3" y="135.9">C</text>
<text x="10.3" y="185.9">D</text>
<text x="285.3" y="185.9">D</text>
<text x="35" y="199.9">1</text>
<text x="85" y="199.9">2</text>
<text x="135" y="199.9">3</text>
<text x="185" y="199.9">4</text>
<text x="235" y="199.9">5</text>
<text x="285" y="199.9">6</text>
</g>
<g font-size="1.8" fill="#989898">
<text x="92.7" y="15.6">C532</text>
<text x="92.8" y="17.6">180p</text>
<text x="81.2" y="27.5">C531</text>
<text x="82.6" y="25">10p</text>
<text x="214.6" y="25">R503</text>
<text x="215.3" y="27.5">2k4</text>
<text x="48.5" y="35.2">GND</text>
<text x="67.2" y="35.2">PORT2</text>
<text x="48.5" y="37.7">VT</text>
<text x="67.2" y="37.7">PORT1</text>
<text x="81.2" y="36.4">C521</text>
<text x="81.4" y="39">100p</text>
<text x="167.9" y="40.2">GND</text>
<text x="167.9" y="37.7">VT</text>
<text x="186.5" y="40.2">PORT2</text>
<text x="186.5" y="37.7">PORT1</text>
<text x="94" y="45.6">270n</text>
<text x="94.1" y="42.3">L502</text>
<text x="115.5" y="44">C524</text>
<text x="116.9" y="46.6">47p</text>
<text x="201.9" y="44">C527</text>
<text x="203.2" y="46.6">56p</text>
<text x="81.2" y="49.1">C523</text>
<text x="81.4" y="51.7">680p</text>
<text x="189.2" y="52.9">C526</text>
<text x="110.5" y="56.7">J501</text>
<text x="110.5" y="59.3">Conn_01x02</text>
<text x="129.8" y="56.7">PORT2</text>
<text x="129.8" y="59.3">PORT1</text>
<text x="150.6" y="56.7">GND</text>
<text x="152.4" y="59.3">VT</text>
<text x="190.5" y="55.5">47p</text>
<text x="13.7" y="61.8">U501D</text>
<text x="20.8" y="61.8">ST25R3916B</text>
<text x="21.8" y="65.6">RFI1</text>
<text x="81.2" y="65.6">C522</text>
<text x="201.9" y="61.8">C528</text>
<text x="203.2" y="64.4">56p</text>
<text x="229.8" y="64.4">D502</text>
<text x="257.5" y="62.8">U501C</text>
<text x="21.1" y="72">RFO1</text>
<text x="21.8" y="68.2">RFI2</text>
<text x="81.4" y="68.2">680p</text>
<text x="94.1" y="71.5">L501</text>
<text x="115.5" y="72">C525</text>
<text x="116.9" y="69.4">47p</text>
<text x="167.9" y="70.7">VT</text>
<text x="186.5" y="70.7">PORT1</text>
<text x="228.6" y="66.9">BAV70W</text>
<text x="265" y="69.3" transform="rotate(-90 265 69.3)">XTO</text>
<text x="267.5" y="72">ST25R3916B</text>
<text x="267.6" y="69.3" transform="rotate(-90 267.6 69.3)">XTI</text>
<text x="21.1" y="74.5">RFO2</text>
<text x="94" y="74.8">270n</text>
<text x="167.9" y="73.3">GND</text>
<text x="186.5" y="73.3">PORT2</text>
<text x="20.6" y="80.9">AAT_B</text>
<text x="20.8" y="78.3">AAT_A</text>
<text x="48.5" y="80.9">GND</text>
<text x="48.5" y="78.3">VT</text>
<text x="67.2" y="80.9">PORT2</text>
<text x="67.2" y="78.3">PORT1</text>
<text x="81.2" y="78.3">C520</text>
<text x="81.4" y="80.9">100p</text>
<text x="214.6" y="79.6">R504</text>
<text x="215.3" y="82.1">2k4</text>
<text x="241.3" y="78.3">R505</text>
<text x="241.3" y="80.9">100R</text>
<text x="261.3" y="82.5" transform="rotate(-90 261.3 82.5)">Y501</text>
<text x="18.6" y="84.7">EXT_LIM</text>
<text x="231.7" y="89.9">G</text>
<text x="238.5" y="87.1" transform="rotate(-90 238.5 87.1)">D</text>
<text x="239.8" y="87.7">Q501</text>
<text x="263.9" y="84.6" transform="rotate(-90 263.9 84.6)">27.12Mhz</text>
<text x="81.2" y="94.8">C533</text>
<text x="238.5" y="94.7" transform="rotate(-90 238.5 94.7)">S</text>
<text x="239" y="94.6">NX3008NBK</text>
<text x="82.6" y="97.4">10p</text>
<text x="231.1" y="96.1">R502</text>
<text x="231.1" y="98.7">47k</text>
<text x="256.5" y="96.1">C501</text>
<text x="256.5" y="98.7">10p</text>
<text x="279.4" y="96.1">C502</text>
<text x="279.4" y="98.7">10p</text>
<text x="92.7" y="107.3">C534</text>
<text x="92.8" y="105">180p</text>
<text x="167.9" y="120.2">U501B</text>
<text x="169.4" y="124.1">VDD_IO</text>
<text x="175.8" y="120.2">ST25R3916B</text>
<text x="179.2" y="124.1">VDD_TX</text>
<text x="169.4" y="126.6">VDD_D</text>
<text x="169.4" y="129.1">VDD_A</text>
<text x="169.4" y="131.7">VDD</text>
<text x="178.8" y="129.1">VDD_AM</text>
<text x="178.8" y="131.7">VDD_DR</text>
<text x="179" y="126.6">VDD_RF</text>
<text x="169.4" y="134.2">AGDC</text>
<text x="74.9" y="139.3">C503</text>
<text x="74.9" y="141.8">10n</text>
<text x="85.1" y="139.3">C504</text>
<text x="85.1" y="141.8">10n</text>
<text x="95.3" y="139.3">C505</text>
<text x="95.3" y="141.8">2u2</text>
<text x="105.4" y="139.3">C506</text>
<text x="105.4" y="141.8">10n</text>
<text x="115.6" y="139.3">C507</text>
<text x="115.6" y="141.8">2u2</text>
<text x="125.7" y="139.3">C508</text>
<text x="125.7" y="141.8">10n</text>
<text x="135.9" y="139.3">C509</text>
<text x="135.9" y="141.8">2u2</text>
<text x="146.1" y="139.3">C510</text>
<text x="146.1" y="141.8">10n</text>
<text x="156.2" y="139.3">C511</text>
<text x="156.2" y="141.8">1u</text>
<text x="169.4" y="140.6">GND_D</text>
<text x="169.4" y="143.1">GND_A</text>
<text x="178.6" y="143.1">GND_DR</text>
<text x="200.7" y="139.3">C512</text>
<text x="200.7" y="141.8">10n</text>
<text x="210.8" y="139.3">C513</text>
<text x="210.8" y="141.8">2u2</text>
<text x="221" y="139.3">C514</text>
<text x="221" y="141.8">22n</text>
<text x="231.1" y="139.3">C515</text>
<text x="231.1" y="141.8">2u2</text>
<text x="241.3" y="139.3">C516</text>
<text x="241.3" y="141.8">10n</text>
<text x="251.5" y="139.3">C517</text>
<text x="251.5" y="141.8">2u2</text>
<text x="261.6" y="139.3">C518</text>
<text x="261.6" y="141.8">10n</text>
<text x="271.8" y="139.3">C519</text>
<text x="271.8" y="141.8">2u2</text>
<text x="169.4" y="145.6">VSS</text>
<text x="178.6" y="145.6">GND_DR</text>
<text x="178.7" y="150.6" transform="rotate(-90 178.7 150.6)">EP</text>
<text x="135.6" y="166">U501A</text>
<text x="142.8" y="166">ST25R3916B</text>
<text x="137.7" y="169.8">CSO</text>
<text x="137.7" y="172.3">CSI</text>
<text x="137.7" y="176.1">IRQ</text>
<text x="137.7" y="178.7">MCU_CLK</text>
<text x="137.7" y="183.7">/SS</text>
<text x="160" y="185">R501</text>
<text x="137.7" y="186.3">SCLK</text>
<text x="137.7" y="188.8">MOSI</text>
<text x="137.7" y="191.4">MISO</text>
<text x="145.2" y="191.4">I2C_EN</text>
<text x="160" y="187.6">10k</text>
</g>
<g font-size="1.8" fill="#0f0f0f">
<text x="72.4" y="19.8">RFI1</text>
<text x="228.9" y="29.9">ANT1</text>
<text x="228.9" y="32.5">ANT2</text>
<text x="103.5" y="42.6">RFIO1</text>
<text x="166.6" y="57.9">AAT_par</text>
<text x="33.7" y="64.2">RFI1</text>
<text x="32.4" y="70.6">RFIO1</text>
<text x="33.7" y="66.8">RFI2</text>
<text x="103.5" y="71.9">RFIO2</text>
<text x="30.9" y="76.9">AAT_ser</text>
<text x="32.4" y="73.1">RFIO2</text>
<text x="30.7" y="79.5">AAT_par</text>
<text x="72.4" y="99.8">RFI2</text>
<text x="123.2" y="115">V_RF</text>
<text x="82.5" y="125.2">VDD_D</text>
<text x="57" y="151.9">NFC_INT</text>
<text x="17.8" y="162">NFC_NSS</text>
<text x="17.8" y="164.6">NFC_MOSI</text>
<text x="17.8" y="167.1">NFC_MISO</text>
<text x="17.8" y="169.6">NFC_SCK</text>
<text x="118" y="174.7">NFC_INT</text>
<text x="159" y="178.5">VDD_D</text>
<text x="117.1" y="182.3">NFC_NSS</text>
<text x="117.1" y="184.9">NFC_SCK</text>
<text x="116.3" y="190">NFC_MISO</text>
<text x="116.3" y="187.4">NFC_MOSI</text>
</g>
<g font-size="1.8" fill="#006464">
<text x="101.2" y="29.5" transform="rotate(-90 101.2 29.5)">GND</text>
<text x="241" y="28.8">NetTie_2</text>
<text x="242" y="26.3">NT501</text>
<text x="241" y="36.4">NetTie_2</text>
<text x="242" y="39">NT502</text>
<text x="250.4" y="42.8">GND</text>
<text x="101.2" y="95.2" transform="rotate(-90 101.2 95.2)">GND</text>
<text x="40.9" y="98.9">GND</text>
<text x="199.9" y="108.8">GND</text>
<text x="263.1" y="108.8">GND</text>
<text x="69.7" y="116.4">+3V3</text>
<text x="41.8" y="120.2">+3V3</text>
<text x="49.1" y="125.3">A101</text>
<text x="49.1" y="127.9">Arduino_UNO_R3</text>
<text x="40.2" y="133.3" transform="rotate(-90 40.2 133.3)">VIN</text>
<text x="45.3" y="133.8" transform="rotate(-90 45.3 133.8)">3V3</text>
<text x="47.9" y="134.1" transform="rotate(-90 47.9 134.1)">+5V</text>
<text x="32.3" y="138">D0/RX</text>
<text x="32.3" y="140.6">D1/TX</text>
<text x="32.3" y="143.1">D2</text>
<text x="45.6" y="138">~{RESET}</text>
<text x="45.9" y="143.1">IOREF</text>
<text x="32.3" y="145.6">D3</text>
<text x="32.3" y="148.2">D4</text>
<text x="46.8" y="148.2">AREF</text>
<text x="32.3" y="150.7">D5</text>
<text x="32.3" y="153.3">D6</text>
<text x="32.3" y="155.8">D7</text>
<text x="49.1" y="153.3">A0</text>
<text x="49.1" y="155.8">A1</text>
<text x="32.3" y="158.3">D8</text>
<text x="32.3" y="160.9">D9</text>
<text x="49.1" y="158.3">A2</text>
<text x="49.1" y="160.9">A3</text>
<text x="32.3" y="163.4">D10</text>
<text x="32.3" y="166">D11</text>
<text x="44.2" y="163.4">SDA/A4</text>
<text x="44.2" y="166">SCL/A5</text>
<text x="175.8" y="163.4">GND</text>
<text x="32.3" y="168.5">D12</text>
<text x="32.3" y="171">D13</text>
<text x="44.2" y="171">SDA/A4</text>
<text x="44.2" y="173.6">SCL/A5</text>
<text x="40.2" y="177.3" transform="rotate(-90 40.2 177.3)">GND</text>
<text x="42.8" y="177.3" transform="rotate(-90 42.8 177.3)">GND</text>
<text x="45.3" y="177.3" transform="rotate(-90 45.3 177.3)">GND</text>
<text x="39.9" y="191.4">GND</text>
</g>
<g font-size="1.8" fill="#aaa">
<text x="46.3" y="34">1</text>
<text x="74.2" y="34">4</text>
<text x="46.3" y="36.6">2</text>
<text x="74.2" y="36.6">3</text>
<text x="165.7" y="39.1">1</text>
<text x="165.7" y="36.6">2</text>
<text x="193.6" y="39.1">4</text>
<text x="193.6" y="36.6">3</text>
<text x="104.1" y="55.6">1</text>
<text x="104.1" y="58.2">2</text>
<text x="127.6" y="55.6">4</text>
<text x="127.6" y="58.2">3</text>
<text x="155.5" y="55.6">1</text>
<text x="155.5" y="58.2">2</text>
<text x="26.6" y="64.5">22</text>
<text x="26.6" y="67.1">23</text>
<text x="26.6" y="70.9">13</text>
<text x="165.7" y="69.6">2</text>
<text x="193.6" y="69.6">3</text>
<text x="227.9" y="69.6">2</text>
<text x="263.9" y="71.8" transform="rotate(-90 263.9 71.8)">4</text>
<text x="266.4" y="71.8" transform="rotate(-90 266.4 71.8)">5</text>
<text x="26.6" y="73.4">15</text>
<text x="26.6" y="77.2">18</text>
<text x="46.3" y="77.2">2</text>
<text x="74.2" y="77.2">3</text>
<text x="165.7" y="72.1">1</text>
<text x="193.6" y="72.1">4</text>
<text x="227.9" y="74.7">1</text>
<text x="235.5" y="72.1">3</text>
<text x="26.6" y="79.8">19</text>
<text x="26.6" y="83.6">17</text>
<text x="46.3" y="79.8">1</text>
<text x="74.2" y="79.8">4</text>
<text x="261.5" y="89.9">3</text>
<text x="265.2" y="86.4" transform="rotate(-90 265.2 86.4)">4</text>
<text x="267.9" y="89.9">1</text>
<text x="265.2" y="95.3" transform="rotate(-90 265.2 95.3)">2</text>
<text x="166.9" y="122.9">1</text>
<text x="166.9" y="125.5">3</text>
<text x="186.6" y="122.9">10</text>
<text x="187.3" y="125.5">9</text>
<text x="166.9" y="128">7</text>
<text x="166.9" y="130.6">8</text>
<text x="186.6" y="128">11</text>
<text x="186.6" y="130.6">14</text>
<text x="166.3" y="133.1">24</text>
<text x="166.3" y="142">26</text>
<text x="166.9" y="139.4">6</text>
<text x="186.6" y="142">12</text>
<text x="166.3" y="144.5">21</text>
<text x="186.6" y="144.5">16</text>
<text x="177.5" y="153.7" transform="rotate(-90 177.5 153.7)">33</text>
<text x="134.6" y="171.2">25</text>
<text x="135.2" y="168.7">2</text>
<text x="134.6" y="175">27</text>
<text x="134.6" y="177.5">28</text>
<text x="134.6" y="182.6">29</text>
<text x="134.6" y="185.2">30</text>
<text x="134.6" y="187.7">31</text>
<text x="134.6" y="190.2">32</text>
<text x="152.4" y="190.2">20</text>
</g>
<g font-size="1.8" fill="#0000c2">
<text x="254.5" y="32.6">Antenna</text>
<text x="143.2" y="108.6">NFC Matching</text>
<text x="52.9" y="177.4">EvalBoard-Connector</text>
</g>
<g font-size="1.8" fill="#a90000">
<text x="39.1" y="129" transform="rotate(-90 39.1 129)">8</text>
<text x="44.2" y="129" transform="rotate(-90 44.2 129)">4</text>
<text x="46.7" y="129" transform="rotate(-90 46.7 129)">5</text>
<text x="29.2" y="136.9">15</text>
<text x="52.6" y="136.9">3</text>
<text x="29.2" y="139.4">16</text>
<text x="29.2" y="142">17</text>
<text x="52.6" y="142">2</text>
<text x="29.2" y="144.5">18</text>
<text x="29.2" y="147.1">19</text>
<text x="29.2" y="149.6">20</text>
<text x="52" y="147.1">30</text>
<text x="29.2" y="152.1">21</text>
<text x="29.2" y="154.7">22</text>
<text x="52" y="154.7">10</text>
<text x="52.6" y="152.1">9</text>
<text x="29.2" y="157.2">23</text>
<text x="29.2" y="159.8">24</text>
<text x="52" y="157.2">11</text>
<text x="52" y="159.8">12</text>
<text x="29.2" y="162.3">25</text>
<text x="29.2" y="164.8">26</text>
<text x="29.2" y="167.4">27</text>
<text x="52" y="162.3">13</text>
<text x="52" y="164.8">14</text>
<text x="29.2" y="169.9">28</text>
<text x="52" y="169.9">31</text>
<text x="52" y="172.5">32</text>
<text x="41.7" y="179.8" transform="rotate(-90 41.7 179.8)">6</text>
<text x="44.2" y="179.8" transform="rotate(-90 44.2 179.8)">7</text>
<text x="39.1" y="180.4" transform="rotate(-90 39.1 180.4)">29</text>
</g>
<g font-size="1.8" fill="#725600">
<text x="102.3" y="176.1">NFC_INT</text>
<text x="101.5" y="183.7">NFC_NSS</text>
<text x="100.7" y="188.8">NFC_MOSI</text>
<text x="100.7" y="191.4">NFC_MISO</text>
<text x="101.5" y="186.3">NFC_SCK</text>
<text x="162.9" y="191.4">I2C_Enable</text>
</g>
</svg>
